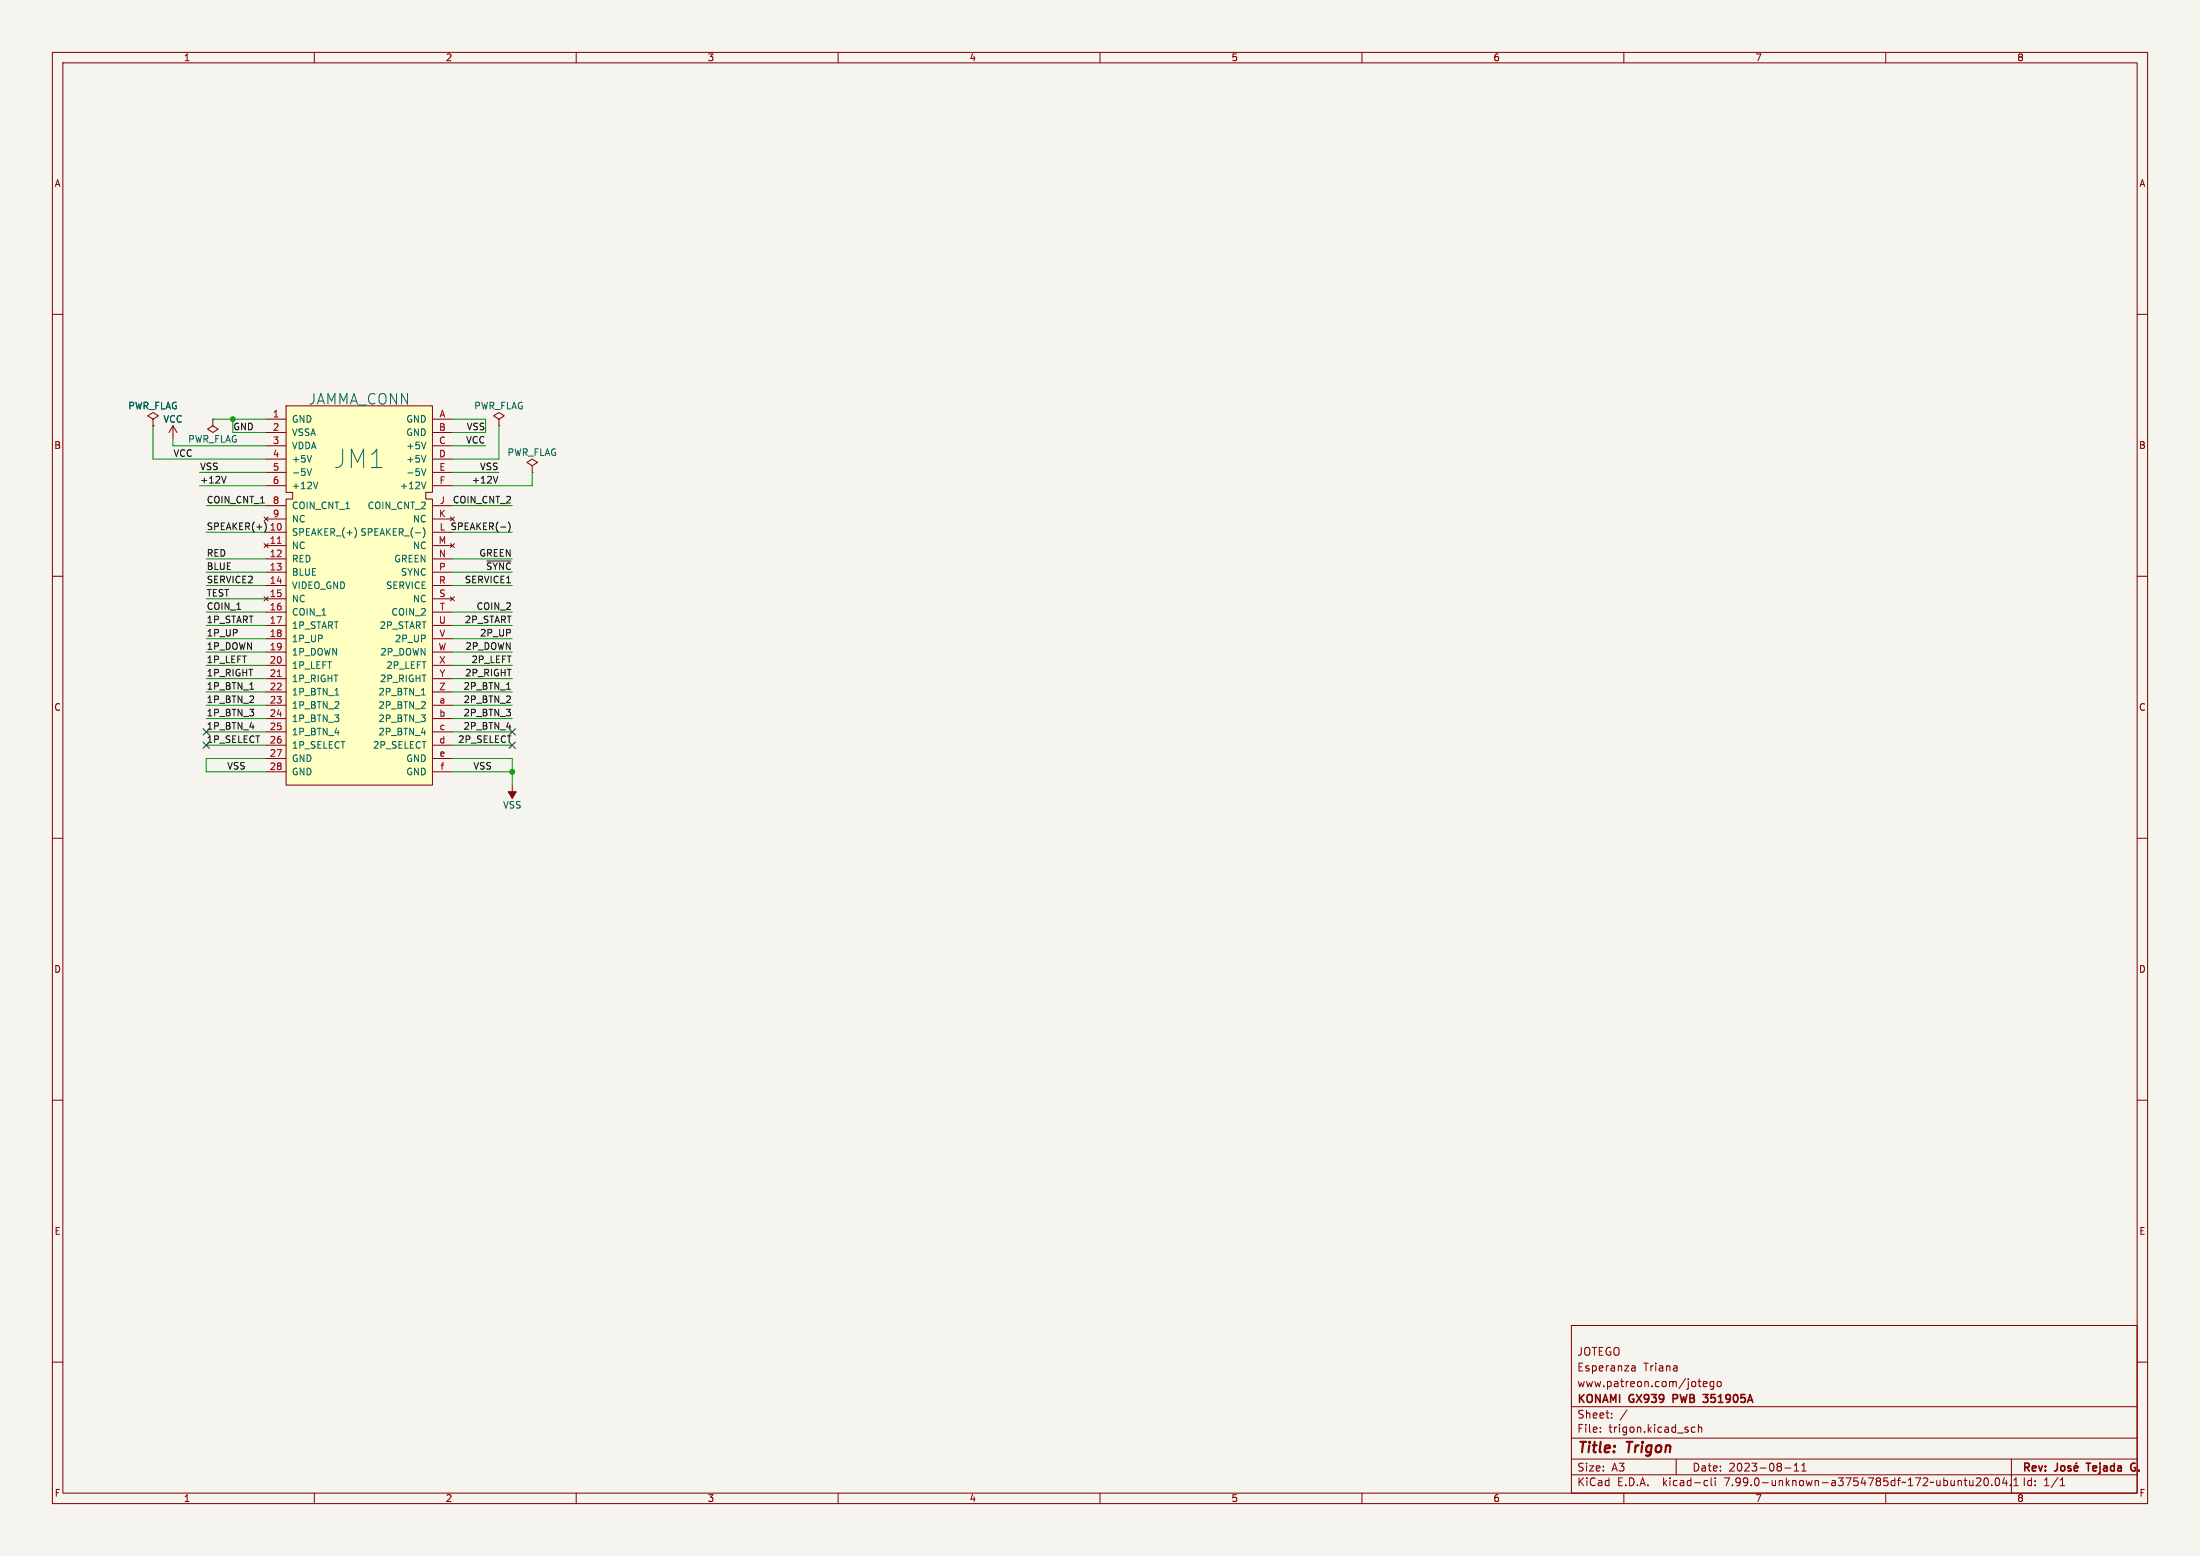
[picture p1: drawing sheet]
<svg xmlns="http://www.w3.org/2000/svg" width="420mm" height="297mm" viewBox="0 0 420 297" stroke-linecap="round" stroke-linejoin="round" font-family="sans-serif">
<path d="M0 0h420v297h-420z" fill="#f5f4ef" stroke="#f5f4ef" stroke-width=".19"/>
<g fill="none" stroke="#840000" stroke-width=".19">
<path d="M10 10h400v277h-400zM12 12h396v273h-396zM60 10v2M110 10v2M160 10v2M210 10v2M260 10v2M310 10v2M360 10v2M10 60h2M408 60h2M40.6 80v1.3l1.1 .6-1.1 .7-1-.7 1-.6"/>
<path d="M40.6 80h.1M101.6 88.9l1-.6-1-.7-1 .7 1 .6v1.3M101.6 90.2h.1M10 110h2M408 110h2M10 160h2M408 160h2M10 210h2M408 210h2M10 260h2M300 253h108v32h-108zM408 260h2"/>
<path d="M300 278.5h108M300 274.5h108M300 268.5h108M305.5 273.2v.2M305.5 272.5v.1M307.7 270.5v.2M307.7 269.8v.1M310.6 269.1l-1.3 1.9M311.5 260.8h.6l.1 .9M311.5 261.6h.7M312.2 261l-.7 .2M320 278.5v3"/>
<path d="M323.6 272.5l-.4-.1-.3 .3 .1 .6h.6M324.2 263.7h.5M324.2 272.5l.2-.1 .4 .1 .1 .9M324.2 271.9v1.5M324.6 264.7h.1M325.2 264.2l.7-.2-.1-.2-.4-.1-.2 .2v.7h.6M327.2 263.8l-.5-.1-.3 .3 .2 .6h.6M327.2 263.7v1.2l-.3 .3-.4-.1M327.9 263.8l.2-.1 .4 .1 .1 .6-.2 .2-.3 .1-.2-.2zM342.5 279.7l.4-.4v1.5M343.9 279.7l.5-.4v1.5M384 278.5v6.5"/>
<path d="M60 285v2M110 285v2M160 285v2M210 285v2M260 285v2M300 281.5h108M310 285v2M325.6 282.6l.4 .1M326 283.5l-.4 .1M326.7 282.1v1.3l.2 .2M327.4 282.1v.1M327.4 282.6v1"/>
<path d="M340.7 280.2h1.2M342.5 280.8h.9M343.9 280.8h.9M360 285v2M376 282.6l.1 .9 .3 .1 .3-.2M376.7 282.6v1M377.3 282.2l.6-.1 .2 .1 .1 .3-1 1.1h1M378.9 282.2l.2-.1a.8 .8 0 0 1 .5 .7 .8 .8 0 0 1-.5 .8 1 1 0 0 1-.2-1.4zM380.2 283.4v.2M381.1 282.2l.1-.1a.8 .8 0 0 1 .6 .7 .8 .8 0 0 1-.6 .8 1 1 0 0 1-.1-1.4zM382.7 282l-.4 1.1h.9M383 282.6v1"/>
<path d="M383.8 283.4v.2M384.4 283.6h.9M384.4 282.5l.5-.4v1.5M393.3 283.6h.9M393.3 282.5l.4-.4v1.5"/>
</g>
<path d="M319.4 267h.6M320 266.2h-.6v1.5M325.1 266.2h.9l-.5 .6h.4M325.9 267.6l-.6 .1M392.8 279.3v1.1a.48 .48 0 0 1-.6 .4M393.5 279.9l.4-.1 .3 .3v.4l-.3 .3-.4-.1-.1-.2zM395.3 279.9l-.3-.1-.2 .2v.2l.5 .2v.3h-.5M396.5 279.2l-.2 .2M398.3 279.3h.8M407.5 279.3a.75 .75 0 0 0-.7 .7 .75 .75 0 0 0 .6 .8l.2-.1M396 280.3l.7-.2-.1-.2-.4-.1-.2 .2v.7h.6M407.4 280.1h.3" fill="none" stroke="#840000" stroke-width=".3"/>
<path d="M54.6 77.5h27.9v16.5h-1.2v1.3h1.2v54.6h-27.9v-54.6h1.3v-1.3h-1.3z" fill="#ffffc2"/>
<g fill="none" stroke="#840000" stroke-width=".19">
<path d="M54.6 77.5h27.9v16.5h-1.2v1.3h1.2v54.6h-27.9v-54.6h1.3v-1.3h-1.3zM29.2 80l1-.6-1-.7-1 .7 1 .6v1.3M29.2 81.3h.1M33 81.3l-.7 1.3M33 81.3v2.5M33 81.3l.8 1.3M50.4 98.7l.8 .7M50.8 80h3.8M50.8 82.6h3.8M50.8 85.1h3.8M50.8 87.6h3.8M50.8 90.2h3.8"/>
<path d="M50.8 92.7h3.8M50.8 96.5h3.8M50.8 99.1h3.8M51.2 98.7l-.8 .7M82.5 80h3.9M82.5 82.6h3.9M82.5 85.1h3.9M82.5 87.6h3.9M82.5 90.2h3.9M82.5 92.7h3.9M82.5 96.5h3.9M82.5 99.1h3.9"/>
<path d="M86 98.7l.7 .7M86.7 98.7l-.7 .7M95.2 80l1.1-.6-1.1-.7-1 .7 1 .6v1.3M95.2 81.3h.1M50.4 103.8l.8 .7M50.4 113.9l.8 .8M50.8 101.6h3.8M50.8 104.1h3.8M50.8 106.7h3.8M50.8 109.2h3.8M50.8 111.8h3.8M50.8 114.3h3.8"/>
<path d="M50.8 116.8h3.8M50.8 119.4h3.8M51.2 103.8l-.8 .7M51.2 113.9l-.8 .8M82.5 101.6h3.9M82.5 104.1h3.9M82.5 106.7h3.9M82.5 109.2h3.9M82.5 111.8h3.9M82.5 114.3h3.9M82.5 116.8h3.9M82.5 119.4h3.9"/>
<path d="M86 103.8l.7 .7M86 113.9l.7 .8M86.7 103.8l-.7 .7M86.7 113.9l-.7 .8M50.8 121.9h3.8M50.8 124.5h3.8M50.8 127h3.8M50.8 129.5h3.8M50.8 132.1h3.8M50.8 134.6h3.8M50.8 137.2h3.8M50.8 139.7h3.8"/>
<path d="M82.5 121.9h3.9M82.5 124.5h3.9M82.5 127h3.9M82.5 129.5h3.9M82.5 132.1h3.9M82.5 134.6h3.9M82.5 137.2h3.9M82.5 139.7h3.9M50.8 142.2h3.8M50.8 144.8h3.8M50.8 147.3h3.8M82.5 142.2h3.9"/>
<path d="M82.5 144.8h3.9M82.5 147.3h3.9M97.8 149.9v2.5"/>
</g>
<path d="M58.6 89.5l.5 1.2 .4-1.2M59.5 86.9l-.4 1.3M60.7 92l-.4 1.3M80.5 89.5l.4 1.2 .4-1.2M81.3 84.4l-.4 1.3M81.3 86.9l-.4 1.3M81.3 92l-.4 1.3M67.7 100.7a1.46 1.46 0 0 1 0 2M80.8 100.7a1.46 1.46 0 0 1 0 2M64 132.7h.7M80.5 132.7h.7" fill="none" stroke="#006464" stroke-width=".19"/>
<path d="M52.9 103.7h.8M52.9 129.1h.8" fill="none" stroke="#a90000" stroke-width=".19"/>
<path d="M97 151.1h1.6l-.8 1.3z" fill="#840000" stroke="#840000" stroke-width=".19"/>
<path d="M43.2 90.9l-.5 1.3M50.5 99.6a1.46 1.46 0 0 1 0 2M95 90.9l-.4 1.3M97 99.6a1.46 1.46 0 0 1 0 2M92.9 107.1h4.7M95.6 100.6h.9M47.7 131.6h.7M96.7 131.6h.7" fill="none" stroke="#0f0f0f" stroke-width=".19"/>
<g fill="none" stroke="#009600" stroke-width=".19">
<path d="M29.2 81.3v6.3h21.6M33 83.8v1.3h17.8M38.1 92.7h12.7M38.1 90.2h12.7M39.4 96.5h11.4M40.6 80h10.2M44.4 80v2.6h6.4M86.4 85.1h6.3M86.4 80h6.3v2.6h-6.3M86.4 96.5h11.4M86.4 90.2h8.8M95.2 81.3v6.3h-8.8"/>
<path d="M101.6 90.2v2.5h-15.2M39.4 111.8h11.4M39.4 119.4h11.4M39.4 116.8h11.4M39.4 109.2h11.4M39.4 101.6h11.4M39.4 106.7h11.4M39.4 114.3h11.4M86.4 111.8h11.4M86.4 119.4h11.4M86.4 116.8h11.4M86.4 109.2h11.4"/>
<path d="M86.4 101.6h11.4M86.4 106.7h11.4M39.4 134.6h11.4M39.4 124.5h11.4M39.4 121.9h11.4M39.4 139.7h11.4M39.4 129.5h11.4M39.4 137.2h11.4M39.4 127h11.4M39.4 132.1h11.4M86.4 134.6h11.4M86.4 124.5h11.4"/>
<path d="M86.4 121.9h11.4M86.4 139.7h11.4M86.4 129.5h11.4M86.4 137.2h11.4M86.4 127h11.4M86.4 132.1h11.4M39.4 142.2h11.4M50.8 144.8h-11.4v2.5h11.4M86.4 147.3h11.4M86.4 144.8h11.4v5.1M86.4 142.2h11.4"/>
</g>
<path d="M38.8 139.1l1.2 1.2M40 139.1l-1.2 1.2M97.2 139.1l1.2 1.2M98.4 139.1l-1.2 1.2M38.8 141.6l1.2 1.2M40 141.6l-1.2 1.2M97.2 141.6l1.2 1.2M98.4 141.6l-1.2 1.2" fill="none" stroke="#000084" stroke-width=".19"/>
<g fill="#009600" stroke="#009600" stroke-width=".19">
<circle cx="44.4" cy="80" r=".46"/>
<circle cx="97.8" cy="147.3" r=".46"/>
</g>
<text font-size="4.9" fill="#006464" x="63.7" y="89.6">JM1</text>
<text font-size="2.8" fill="#006464" x="58.9" y="77.4">JAMMA_CONN</text>
<g font-size="2.8" fill="#840000">
<text x="301" y="277.9">Title:</text>
<text x="310.6" y="277.9">Trigon</text>
</g>
<g font-size="2.1" fill="#840000">
<text x="301" y="262">Esperanza</text>
<text x="301" y="259">JOTEGO</text>
<text x="313.7" y="262">Triana</text>
<text x="301" y="268.2">KONAMI</text>
<text x="301" y="265">www.patreon.com/jotego</text>
<text x="311.1" y="268.2">GX939</text>
<text x="320" y="268.2">PWB</text>
<text x="326.5" y="268.2">351905A</text>
<text x="301" y="273.7">File:</text>
<text x="301" y="271">Sheet:</text>
<text x="307.1" y="273.7">trigon.kicad_sch</text>
<text x="301" y="281.1">Size:</text>
<text x="307.6" y="281.1">A3</text>
<text x="323" y="281.1">Date:</text>
<text x="330" y="281.1">2023-08-11</text>
<text x="386" y="281.3">Rev:</text>
<text x="399.1" y="281.3">Tejada</text>
<text x="408.1" y="281.3">G.</text>
<text x="301" y="283.9">KiCad</text>
<text x="308.7" y="283.9">E.D.A.</text>
<text x="317.6" y="283.9">kicad-cli</text>
<text x="329.5" y="283.9">7.99.0-unknown-a3754785df~172~ubuntu20.04.1</text>
<text x="386" y="283.9">Id:</text>
<text x="390.1" y="283.9">1/1</text>
</g>
<g font-size="1.8" fill="#840000">
<text x="35" y="11.9">1</text>
<text x="85" y="11.9">2</text>
<text x="135" y="11.9">3</text>
<text x="185" y="11.9">4</text>
<text x="235" y="11.9">5</text>
<text x="285" y="11.9">6</text>
<text x="335" y="11.9">7</text>
<text x="385" y="11.9">8</text>
<text x="10.3" y="35.9">A</text>
<text x="408.3" y="35.9">A</text>
<text x="10.3" y="85.9">B</text>
<text x="408.2" y="85.9">B</text>
<text x="10.3" y="135.9">C</text>
<text x="408.2" y="135.9">C</text>
<text x="10.3" y="185.9">D</text>
<text x="408.2" y="185.9">D</text>
<text x="10.3" y="235.9">E</text>
<text x="408.3" y="235.9">E</text>
<text x="10.3" y="285.9">F</text>
<text x="35" y="286.9">1</text>
<text x="85" y="286.9">2</text>
<text x="135" y="286.9">3</text>
<text x="185" y="286.9">4</text>
<text x="235" y="286.9">5</text>
<text x="285" y="286.9">6</text>
<text x="335" y="286.9">7</text>
<text x="385" y="286.9">8</text>
<text x="408.3" y="285.9">F</text>
</g>
<g font-size="1.8" fill="#006464">
<text x="24.4" y="78.3">PWR_FLAG</text>
<text x="31.1" y="80.9">VCC</text>
<text x="55.6" y="80.9">GND</text>
<text x="55.6" y="83.4">VSSA</text>
<text x="77.5" y="80.9">GND</text>
<text x="77.5" y="83.4">GND</text>
<text x="90.4" y="78.3">PWR_FLAG</text>
<text x="35.8" y="84.7">PWR_FLAG</text>
<text x="55.6" y="86">VDDA</text>
<text x="55.6" y="88.5">+5V</text>
<text x="77.5" y="86">+5V</text>
<text x="77.5" y="88.5">+5V</text>
<text x="96.8" y="87.2">PWR_FLAG</text>
<text x="55.6" y="91">-5V</text>
<text x="55.6" y="93.6">+12V</text>
<text x="76.3" y="93.6">+12V</text>
<text x="77.5" y="91">-5V</text>
<text x="55.6" y="97.4">COIN_CNT_1</text>
<text x="55.6" y="99.9">NC</text>
<text x="70.1" y="97.4">COIN_CNT_2</text>
<text x="78.7" y="99.9">NC</text>
<text x="55.6" y="102.5">SPEAKER_(+)</text>
<text x="55.6" y="105">NC</text>
<text x="55.6" y="107.5">RED</text>
<text x="68.7" y="102.5">SPEAKER_(-)</text>
<text x="75.2" y="107.5">GREEN</text>
<text x="78.7" y="105">NC</text>
<text x="55.6" y="110.1">BLUE</text>
<text x="55.6" y="112.6">VIDEO_GND</text>
<text x="73.6" y="112.6">SERVICE</text>
<text x="76.4" y="110.1">SYNC</text>
<text x="55.6" y="115.2">NC</text>
<text x="55.6" y="117.7">COIN_1</text>
<text x="74.6" y="117.7">COIN_2</text>
<text x="78.7" y="115.2">NC</text>
<text x="55.6" y="120.2">1P_START</text>
<text x="55.6" y="122.8">1P_UP</text>
<text x="55.6" y="125.3">1P_DOWN</text>
<text x="72.4" y="120.2">2P_START</text>
<text x="72.5" y="125.3">2P_DOWN</text>
<text x="75.3" y="122.8">2P_UP</text>
<text x="55.6" y="127.9">1P_LEFT</text>
<text x="55.6" y="130.4">1P_RIGHT</text>
<text x="72.4" y="130.4">2P_RIGHT</text>
<text x="73.7" y="127.9">2P_LEFT</text>
<text x="55.6" y="132.9">1P_BTN_1</text>
<text x="55.6" y="135.5">1P_BTN_2</text>
<text x="72.1" y="132.9">2P_BTN_1</text>
<text x="72.1" y="135.5">2P_BTN_2</text>
<text x="55.6" y="138">1P_BTN_3</text>
<text x="55.6" y="140.6">1P_BTN_4</text>
<text x="55.6" y="143.1">1P_SELECT</text>
<text x="71.1" y="143.1">2P_SELECT</text>
<text x="72.1" y="138">2P_BTN_3</text>
<text x="72.1" y="140.6">2P_BTN_4</text>
<text x="55.6" y="145.6">GND</text>
<text x="55.6" y="148.2">GND</text>
<text x="77.5" y="145.6">GND</text>
<text x="77.5" y="148.2">GND</text>
<text x="95.9" y="154.5">VSS</text>
</g>
<g font-size="1.8" fill="#0f0f0f">
<text x="44.4" y="82.2">GND</text>
<text x="89" y="82.2">VSS</text>
<text x="33" y="87.3">VCC</text>
<text x="38.1" y="89.8">VSS</text>
<text x="88.9" y="84.7">VCC</text>
<text x="91.5" y="89.8">VSS</text>
<text x="38.1" y="92.4">+12V</text>
<text x="90" y="92.4">+12V</text>
<text x="39.4" y="101.3">SPEAKER(+)</text>
<text x="39.4" y="96.2">COIN_CNT_1</text>
<text x="83.8" y="101.3">L SPEAKER(-)</text>
<text x="86.3" y="96.2">COIN_CNT_2</text>
<text x="39.4" y="106.3">RED</text>
<text x="91.4" y="106.3">GREEN</text>
<text x="39.4" y="108.9">BLUE</text>
<text x="39.4" y="111.4">SERVICE2</text>
<text x="39.4" y="114">TEST</text>
<text x="88.6" y="111.4">SERVICE1</text>
<text x="92.7" y="108.9">~{SYNC}</text>
<text x="39.4" y="116.5">COIN_1</text>
<text x="39.4" y="119">1P_START</text>
<text x="88.6" y="119">2P_START</text>
<text x="90.9" y="116.5">COIN_2</text>
<text x="39.4" y="124.1">1P_DOWN</text>
<text x="39.4" y="121.6">1P_UP</text>
<text x="88.8" y="124.1">2P_DOWN</text>
<text x="91.5" y="121.6">2P_UP</text>
<text x="39.4" y="126.7">1P_LEFT</text>
<text x="39.4" y="129.2">1P_RIGHT</text>
<text x="39.4" y="131.7">1P_BTN_1</text>
<text x="88.4" y="131.7">2P_BTN_1</text>
<text x="88.7" y="129.2">2P_RIGHT</text>
<text x="89.9" y="126.7">2P_LEFT</text>
<text x="39.4" y="136.8">1P_BTN_3</text>
<text x="39.4" y="134.3">1P_BTN_2</text>
<text x="88.4" y="134.3">2P_BTN_2</text>
<text x="88.4" y="136.8">2P_BTN_3</text>
<text x="39.4" y="141.9">1P_SELECT</text>
<text x="39.4" y="139.4">1P_BTN_4</text>
<text x="87.4" y="141.9">2P_SELECT</text>
<text x="88.4" y="139.4">2P_BTN_4</text>
<text x="43.3" y="147">VSS</text>
<text x="90.3" y="147">VSS</text>
</g>
<g font-size="1.8" fill="#a90000">
<text x="52" y="79.8">1</text>
<text x="52" y="82.3">2</text>
<text x="83.7" y="82.3">B</text>
<text x="83.8" y="79.8">A</text>
<text x="52" y="84.8">3</text>
<text x="52" y="87.4">4</text>
<text x="52" y="89.9">5</text>
<text x="83.7" y="84.8">C</text>
<text x="83.7" y="87.4">D</text>
<text x="83.8" y="89.9">E</text>
<text x="52" y="92.5">6</text>
<text x="83.8" y="92.5">F</text>
<text x="51.4" y="101.3">10</text>
<text x="52" y="96.3">8</text>
<text x="52" y="98.8">9</text>
<text x="83.7" y="98.8">K</text>
<text x="83.9" y="96.3">J</text>
<text x="51.4" y="103.9">11</text>
<text x="51.4" y="106.4">12</text>
<text x="83.6" y="103.9">M</text>
<text x="83.7" y="106.4">N</text>
<text x="51.4" y="109">13</text>
<text x="51.4" y="111.5">14</text>
<text x="83.7" y="109">P</text>
<text x="83.7" y="111.5">R</text>
<text x="51.4" y="114">15</text>
<text x="51.4" y="116.6">16</text>
<text x="51.4" y="119.1">17</text>
<text x="83.7" y="119.1">U</text>
<text x="83.7" y="114">S</text>
<text x="83.9" y="116.6">T</text>
<text x="51.4" y="121.7">18</text>
<text x="51.4" y="124.2">19</text>
<text x="83.6" y="124.2">W</text>
<text x="83.8" y="121.7">V</text>
<text x="51.4" y="126.7">20</text>
<text x="51.4" y="129.3">21</text>
<text x="51.4" y="131.8">22</text>
<text x="83.7" y="126.7">X</text>
<text x="83.7" y="131.8">Z</text>
<text x="83.8" y="129.3">Y</text>
<text x="51.4" y="134.4">23</text>
<text x="51.4" y="136.9">24</text>
<text x="83.8" y="134.4">a</text>
<text x="83.8" y="136.9">b</text>
<text x="51.4" y="139.4">25</text>
<text x="51.4" y="142">26</text>
<text x="83.8" y="142">d</text>
<text x="83.8" y="139.4">c</text>
<text x="51.4" y="144.5">27</text>
<text x="51.4" y="147.1">28</text>
<text x="83.8" y="144.5">e</text>
<text x="84" y="147.1">f</text>
</g>
</svg>
